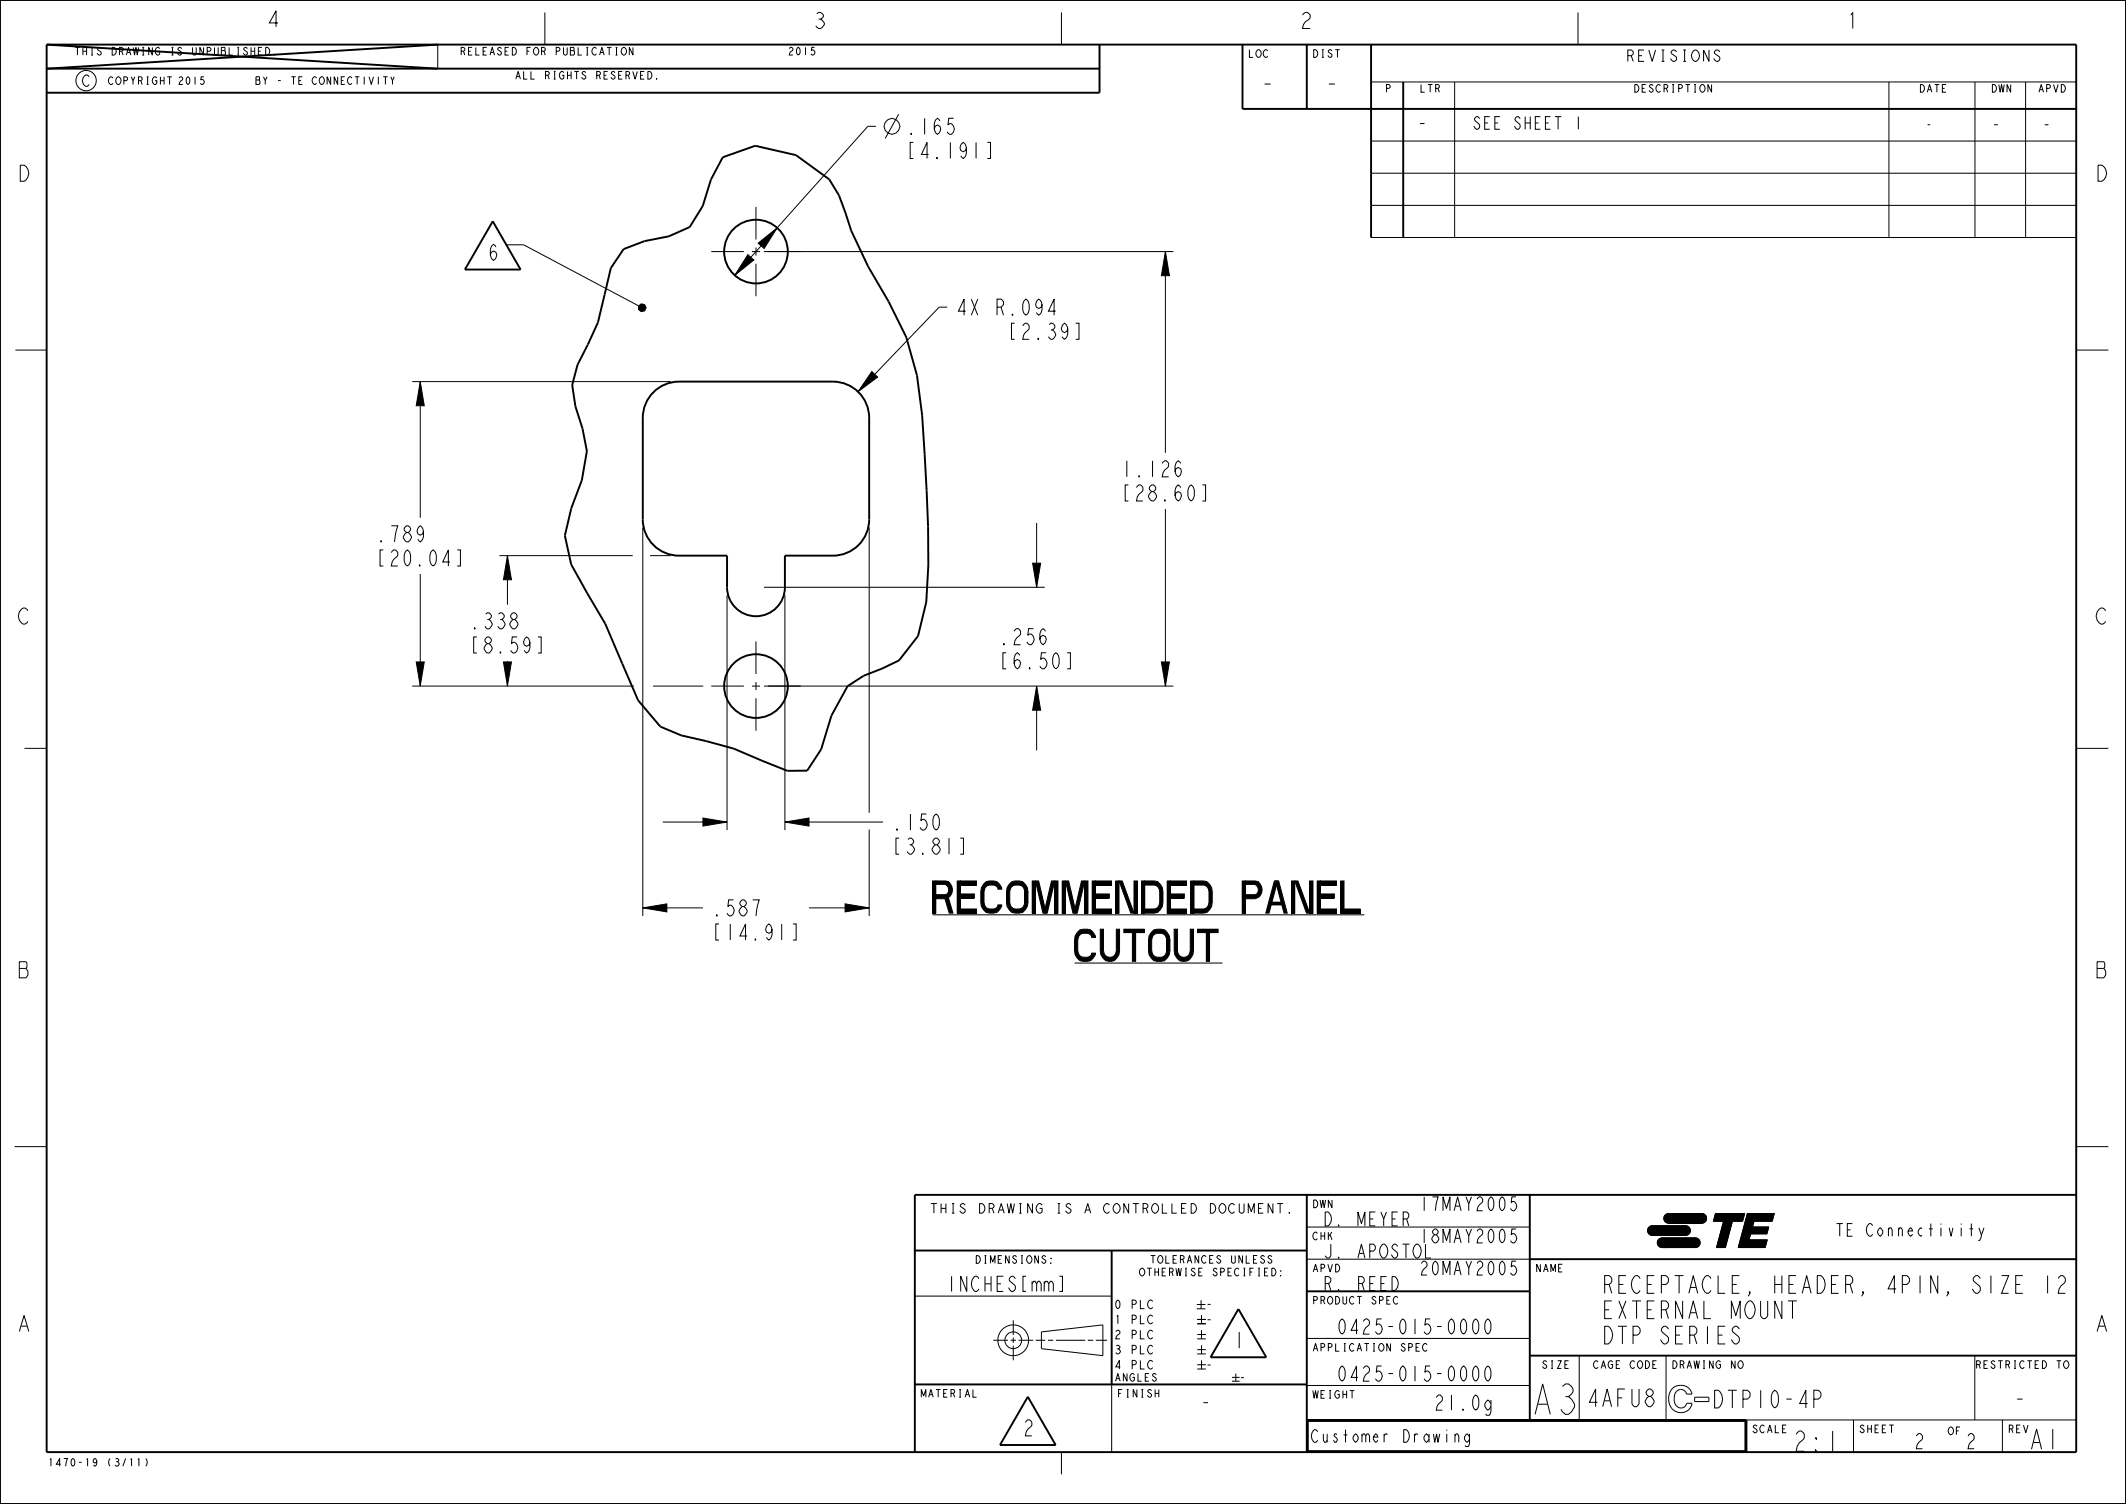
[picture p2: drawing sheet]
<svg xmlns="http://www.w3.org/2000/svg" width="420mm" height="297mm" viewBox="0 0 420 297" stroke-linecap="round" stroke-linejoin="round" font-family="sans-serif">
<g fill="none" stroke="#000" stroke-width=".2">
<path d="M54.2 10.8l.1 .1zM86.5 8.8v4.8M107.6 2.5v6.3M209.7 2.5v6.3M270.9 16.2h139.3M287.4 16.2v30.7M311.7 2.5v6.3M373.2 16.2v30.7M390.2 16.2v30.7M400.2 16.2v30.7M270.9 34.2h139.3M270.9 27.9h139.3"/>
<path d="M100 48.3h3.5l22.7 12.1M270.9 40.6h139.3M270.9 46.9h139.3M3 69.1h6.2M126.1 60.4l.6-.4 .6 .1 .3 .7-.3 .6-.6 .1-.6-.4zM410.2 69.1h6.3M4.8 147.8h4.4M410.2 147.8h6.3M184.2 180.7h85.3M212.3 190.2h29.2M2.9 226.4h6.3M329 239.9l.6-.3h6.6a.95 .95 0 0 1 .9 .9 .95 .95 0 0 1-.8 1h-6.7a.95 .95 0 0 1-.8-.5 .95 .95 0 0 1 .2-1.1z"/>
<path d="M338.9 239.6h5.8l-.4 1.5h-2.1l-1.4 5.3h-1.7l1.4-5.3h-2zM345.2 239.6h5.3l-.4 1.5h-3.6l-3.1 5.3zM345.2 239.6h5.3l-.4 1.5h-3.6l-.3 1.2h3.2l-.3 1.3h-3.3l-.3 1.3h3.6l-.4 1.5h-5.3zM410.2 226.4h6.3M180.7 255.9h38.9M236.4 257.6h1.7M236.4 258.5h1.7M237.3 256.8v1.7M237.4 259.7v1.7M258.2 242.3h44M258.2 248.7h44M325.8 242.3l.6-.3h6.6a.95 .95 0 0 1 .9 .9 .95 .95 0 0 1-.8 1l-6.7 .1a.95 .95 0 0 1-.8-.6 .95 .95 0 0 1 .2-1.1z"/>
<path d="M326.4 244l6.7-.1zM327.7 244.7l.7-.2h6.5a.95 .95 0 0 1 1 .8 .95 .95 0 0 1-.9 1l-6.6 .1a.95 .95 0 0 1-.9-.6 .95 .95 0 0 1 .2-1.1zM328.4 246.4l6.6-.1zM329.6 241.5h6.7zM333.1 243.9l-6.7 .1a.95 .95 0 0 1-.9-1 .95 .95 0 0 1 .9-1h6.6a.95 .95 0 0 1 .9 1 .95 .95 0 0 1-.9 1M335 246.4h-6.6a.95 .95 0 0 1-1-1 .95 .95 0 0 1 1-.9h6.5a.95 .95 0 0 1 1 .9 .95 .95 0 0 1-1 1M336.3 241.5h-6.7a.95 .95 0 0 1-.9-.9 .95 .95 0 0 1 .9-1h6.6a.95 .95 0 0 1 .9 1 .95 .95 0 0 1-.9 .9M345.8 243.6l-.3 1.3h3.6l-.4 1.5h-5.3zM346.5 241.1l-.3 1.2h3.2l-.3 1.3h-3.3l-2.4 2.8zM406.6 252.5l.5-.6h.4l.5 .6a1.35 1.35 0 0 1-.9 1.4l-.3 .6-.2 .9h1.4M196.2 264.7h2.9M199.6 264.7h1.1"/>
<path d="M200.2 260.7v2.9M200.2 264.1v1.1M200.2 265.7v2.9M201.2 264.7h2.9M204.6 264.7h1.9M205.7 263l12.2-1.4v6.1l-12.2-1.4zM207 264.7h1.1M208.6 264.7h5.8M214.9 264.7h1.1M216.5 264.7h2.2M219.6 273.4v13.4M236.5 260.6h1.7"/>
<path d="M236.5 269.5h1.7M236.5 266.5h1.7M236.5 263.5h1.7M236.5 261.4h1.7M236.5 270.3h1.7M236.5 267.4h1.7M236.5 264.4h1.7M237.4 262.7v1.7M237.4 265.7v1.7M237.4 268.6v1.7M243.4 272h1.5M243.4 272.8h1.5"/>
<path d="M244.1 271.2v1.6M258.2 273.6h44M258.2 264.3h44M312 267.7v12.7M329.1 267.7v12.7M330.4 274.2l.9-.5 1.1-.1 .8 .2 .7 .7 .4 .8h-1.1l-.5-.7-.7-.2-.9 .4-.3 .9 .1 1.4 .3 .5 .4 .3 .5 .1 .5-.1 .4-.3 .2-.5h1.1l-.3 .9-.7 .6-.8 .3h-.9l-.8-.3-.7-.6-.4-1v-1l.2-1.1zM337.6 275.9h-2.8v.9h2.8M209.7 286.8v4.3M345 280.4h65.2M366.2 280.4v6.4M395.6 280.4v6.4"/>
<circle cx="17" cy="15.9" r="2.01"/>
<circle cx="200.2" cy="264.7" r="3"/>
<circle cx="200.2" cy="264.7" r="1.66"/>
</g>
<path d="M126.1 60.4l.6-.4 .6 .1 .3 .7-.3 .6-.6 .1-.6-.4zM329 239.9l.6-.3h6.6a.95 .95 0 0 1 .9 .9 .95 .95 0 0 1-.8 1h-6.7a.95 .95 0 0 1-.8-.5 .95 .95 0 0 1 .2-1.1zM345.2 239.6h5.3l-.4 1.5h-3.6l-3.1 5.3zM325.8 242.3l.6-.3h6.6a.95 .95 0 0 1 .9 .9 .95 .95 0 0 1-.8 1l-6.7 .1a.95 .95 0 0 1-.8-.6 .95 .95 0 0 1 .2-1.1zM327.7 244.7l.7-.2h6.5a.95 .95 0 0 1 1 .8 .95 .95 0 0 1-.9 1l-6.6 .1a.95 .95 0 0 1-.9-.6 .95 .95 0 0 1 .2-1.1zM338.9 239.6h5.8l-.4 1.5h-2.1l-1.4 5.3h-1.7l1.4-5.3h-2zM345.8 243.6l-.3 1.3h3.6l-.4 1.5h-5.3zM346.5 241.1l-.3 1.2h3.2l-.3 1.3h-3.3l-2.4 2.8z" fill="#000"/>
<g fill="none" stroke="#000" stroke-width=".38">
<path d="M0 0h420v297h-420zM9.2 8.8h401v278h-401zM9.2 13.6h208M217.2 8.8v9.5h-208M245.5 8.8v12.7h164.7M258.2 8.8v12.7M270.9 8.8v38.1M277.2 16.2v30.7M97.3 43.7l5.5 9.5h-11zM123.2 49.2l4.1-1.6 4.8-.9 4.2-1.9 2.5-4.1 1.7-5.3 2.3-4.3 6.4-2.3 8 1.8 6.6 4.8 2 3.2 2.4 7 3.3 7.1 4 6.8 3.5 7.1 2.2 7.5 1 7.9a405.2 405.2 0 0 1 1.2 29.6l-.4 7.3-1.6 6.7-3.8 4.8-3.3 1.6-3.7 1.4-3.2 2.1-3.2 5.8-2 6.6-2.7 4.3h-3.9l-10.6-4.4-5.5-1.5-4.9-1.1-4.2-1.7-4.3-5.2-6.5-15.1-6.8-11.7-1.2-5.7 1.3-5.4 2.1-5.6 .9-5.7-.8-4.5-1.4-4.4-.7-4.2 1.1-4 2-4 2-4.3 2.6-10.7zM258.2 236v50.8M302.2 236v44.4"/>
<path d="M410.2 236h-229.5v50.8M180.8 246.9h77.4M219.6 246.9v26.5M258.2 255h44M302.2 248.7h108M180.7 273.4h77.5M302.2 267.7h108M258.2 280.4h86.8v6.4M258.4 280.6h86.4v6h-86.4z"/>
</g>
<!-- layer: 02___PRT_ALL_AXES -->
<path d="M140.5 49.7h6.5M148.5 49.7h1.6M149.3 40.9v6.4M149.3 48.9v1.6M149.3 52.1v6.4M151.7 49.7h6.5M140.5 135.5h6.5M148.5 135.5h1.6M149.3 126.7v6.4M149.3 134.7v1.6M149.3 137.9v6.4M151.7 135.5h6.5" fill="none" stroke="#000" stroke-width=".2"/>
<g fill="none" stroke="#000" stroke-width=".38">
<path d="M128.7 77.8a7.1 7.1 0 0 1 5.4-2.4h30.4a7.2 7.2 0 0 1 7.2 7.1v20.1a7.2 7.2 0 0 1-7.2 7.1h-9.4v6.3a5.7 5.7 0 0 1-5.8 5.7 5.7 5.7 0 0 1-5.7-5.7v-6.3h-9.5a7.2 7.2 0 0 1-7.1-7.1v-20.1a7.1 7.1 0 0 1 1.7-4.7z"/>
<circle cx="149.3" cy="49.7" r="6.3"/>
<circle cx="149.3" cy="135.5" r="6.3"/>
</g>
<!-- layer: DIM_DRIVEN -->
<g fill="none" stroke="#000" stroke-width=".2">
<path d="M173 24.9h-1.6l-26.2 29.5M177.5 22.6l-2.6 4.7M143.1 49.7a6.3 6.3 0 0 0 3.3 5.6M147.7 50.3l1.2 1-3.7 3.1zM149.8 48l3.7-3-2.5 4.1zM150.9 49.7h80.9M230.2 49.7l.8 4.7h-1.6zM230.2 49.7v39.7M81.4 75.4h51.2M83 75.4l.8 4.7h-1.6zM83 75.4v26.8M172.2 73.4l1.2 1.1-3.9 2.9z"/>
<path d="M187.1 60.7h-1.6l-16 16.7M83 113.4v22.1M98.7 109.7h26.3M100.2 109.7l.8 4.8h-1.5zM100.2 109.7v9.7M127 104.2v76.7M128.4 109.7h4.2M143.6 117.6v46.3M150.9 116h55.5M155.1 117.6v46.3M171.7 104.2v56.3M204 111.2h1.6l-.8 4.8z"/>
<path d="M204.8 103.3v12.7M230.2 100.5v35M81.4 135.5h43.8M82.2 130.7h1.6l-.8 4.8zM99.5 130.7h1.5l-.8 4.8zM100.2 130.5v5M129 135.5h9.9M150.9 135.5h80.9M204.8 135.5l.8 4.7h-1.6zM204.8 135.5v12.7M229.4 130.7h1.6l-.8 4.8zM127 179.3l4.7-.8v1.6z"/>
<path d="M127 179.3h11.9M130.9 162.3h12.7M138.9 161.5l4.7 .8-4.7 .8zM155.1 162.3l4.7-.8v1.6zM155.1 162.3h19.4M159.8 179.3h11.9M166.9 178.5l4.8 .8-4.8 .8zM171.7 163.8v17.1"/>
<circle cx="176.2" cy="24.9" r="1.56"/>
</g>
<g fill="#000">
<path d="M147.7 50.3l1.2 1-3.7 3.1zM149.8 48l3.7-3-2.5 4.1zM230.2 49.7l.8 4.7h-1.6zM83 75.4l.8 4.7h-1.6zM172.2 73.4l1.2 1.1-3.9 2.9zM100.2 109.7l.8 4.8h-1.5zM204 111.2h1.6l-.8 4.8zM82.2 130.7h1.6l-.8 4.8zM99.5 130.7h1.5l-.8 4.8zM204.8 135.5l.8 4.7h-1.6zM229.4 130.7h1.6l-.8 4.8zM127 179.3l4.7-.8v1.6z"/>
<path d="M138.9 161.5l4.7 .8-4.7 .8zM155.1 162.3l4.7-.8v1.6zM166.9 178.5l4.8 .8-4.8 .8z"/>
</g>
<!-- layer: DRAFT_ENTITY -->
<path d="M9.2 8.8l77.3 4.8M86.5 8.8l-77.3 4.8" fill="none" stroke="#000" stroke-width=".38"/>
<path d="M390.1 267.7v12.7" fill="none" stroke="#000" stroke-width=".2"/>
<!-- layer: SYMBOL -->
<path d="M244.7 258.5l5.5 9.5h-11zM203 275.8l5.5 9.6h-10.9z" fill="none" stroke="#000" stroke-width=".38"/>
<g font-size="8.3">
<text x="184.8" y="180.3">RECOMMENDED PANEL</text>
<text x="212" y="189.8">CUTOUT</text>
</g>
<text font-size="7.8" x="302.4" y="279.3">A3</text>
<g font-size="5.2">
<text x="248.8" y="18.6">-</text>
<text x="261.5" y="18.6">-</text>
<text x="354" y="286.6">2:1</text>
<text x="400.7" y="286.2">A1</text>
</g>
<g font-size="4.6">
<text x="316.3" y="255.4">RECEPTACLE, HEADER, 4PIN, SIZE 12</text>
<text x="316.3" y="260.4">EXTERNAL MOUNT</text>
<text x="316.3" y="265.4">DTP SERIES</text>
<text x="313.3" y="277.8">4AFU8</text>
<text x="338" y="278">DTP10-4P</text>
<text x="397.6" y="278">-</text>
</g>
<g font-size="4.1">
<text x="52.5" y="5.3">4</text>
<text x="160.4" y="5.6">3</text>
<text x="256.6" y="5.6">2</text>
<text x="364.5" y="5.6">1</text>
<text x="178.9" y="26.5">.165</text>
<text x="3.2" y="35.8">D</text>
<text x="178.9" y="31.3">[4.191]</text>
<text x="413.7" y="35.8">D</text>
<text x="96.2" y="51.4">6</text>
<text x="188.7" y="62.2">4X R.094</text>
<text x="198.9" y="67">[2.39]</text>
<text x="221.3" y="94.2">1.126</text>
<text x="221.3" y="98.9">[28.60]</text>
<text x="74.1" y="107">.789</text>
<text x="74.1" y="111.8">[20.04]</text>
<text x="3.2" y="123.2">C</text>
<text x="92.6" y="124.2">.338</text>
<text x="413.7" y="123.2">C</text>
<text x="92.6" y="129">[8.59]</text>
<text x="197.2" y="127.3">.256</text>
<text x="197.2" y="132.1">[6.50]</text>
<text x="176" y="163.9">.150</text>
<text x="176" y="168.7">[3.81]</text>
<text x="140.5" y="180.9">.587</text>
<text x="140.5" y="185.6">[14.91]</text>
<text x="3.2" y="193.1">B</text>
<text x="413.7" y="193.1">B</text>
<text x="3.2" y="262.9">A</text>
<text x="413.7" y="262.9">A</text>
<text x="243.5" y="266.2">1</text>
<text x="201.9" y="283.5">2</text>
</g>
<g font-size="3.9">
<text x="279.8" y="25.9">-</text>
<text x="186.8" y="255">INCHES[mm]</text>
<text x="263.9" y="263.5">0425-015-0000</text>
<text x="263.9" y="272.7">0425-015-0000</text>
<text x="237" y="278.5">-</text>
<text x="283.1" y="278.5">21.0g</text>
<text x="378" y="286.1">2</text>
<text x="388.2" y="286.1">2</text>
</g>
<g font-size="3.6">
<text x="280.3" y="239.1">17MAY2005</text>
<text x="261.3" y="242.1">D. MEYER</text>
<text x="280.3" y="245.4">18MAY2005</text>
<text x="261.3" y="248.4">J. APOSTOL</text>
<text x="280.3" y="251.8">20MAY2005</text>
<text x="261.3" y="254.8">R. REED</text>
</g>
<g font-size="3.3">
<text x="290.8" y="25.5">SEE SHEET 1</text>
<text x="393.3" y="25.9">-</text>
<text x="403.3" y="25.9">-</text>
<text x="362.4" y="244.1">TE Connectivity</text>
<text x="258.8" y="284.8">Customer Drawing</text>
</g>
<g font-size="2.9">
<text x="16" y="17.1">C</text>
<text x="321.1" y="12.1">REVISIONS</text>
</g>
<g font-size="2.6">
<text x="380.4" y="25.6">-</text>
<text x="238.1" y="258.6">-</text>
<text x="238.1" y="261.6">-</text>
<text x="238.1" y="270.6">-</text>
<text x="244.6" y="273">-</text>
</g>
<g font-size="2.5">
<text x="184.4" y="239.6">THIS</text>
<text x="193.7" y="239.6">DRAWING</text>
<text x="208.5" y="239.6">IS</text>
<text x="214.1" y="239.6">A</text>
<text x="217.8" y="239.6">CONTROLLED</text>
<text x="238.2" y="239.6">DOCUMENT.</text>
</g>
<g font-size="2.2">
<text x="220" y="258.4">0</text>
<text x="220" y="261.4">1</text>
<text x="223.2" y="258.4">PLC</text>
<text x="223.2" y="261.4">PLC</text>
<text x="220" y="264.4">2</text>
<text x="220" y="267.4">3</text>
<text x="223.2" y="264.4">PLC</text>
<text x="223.2" y="267.4">PLC</text>
<text x="220" y="270.3">4</text>
<text x="223.2" y="270.3">PLC</text>
</g>
<g font-size="2">
<text x="14.6" y="10.9">THIS</text>
<text x="21.6" y="10.9">DRAWING</text>
<text x="32.9" y="10.9">IS</text>
<text x="37.1" y="10.9">UNPUBLISHED.</text>
<text x="90.7" y="10.9">RELEASED</text>
<text x="103.4" y="10.9">FOR</text>
<text x="109.1" y="10.9">PUBLICATION</text>
<text x="155.6" y="10.9">2015</text>
<text x="246.5" y="11.3">LOC</text>
<text x="259.2" y="11.3">DIST</text>
<text x="21.2" y="16.7">COPYRIGHT 2015</text>
<text x="50.3" y="16.7">BY - TE CONNECTIVITY</text>
<text x="101.6" y="15.6">ALL</text>
<text x="107.3" y="15.6">RIGHTS</text>
<text x="117.1" y="15.6">RESERVED.</text>
<text x="273.6" y="18.2">P</text>
<text x="280.4" y="18.2">LTR</text>
<text x="322.6" y="18.2">DESCRIPTION</text>
<text x="379" y="18.2">DATE</text>
<text x="393.2" y="18.2">DWN</text>
<text x="402.5" y="18.2">APVD</text>
<text x="259.2" y="238.5">DWN</text>
<text x="259.2" y="244.8">CHK</text>
<text x="192.5" y="249.5">DIMENSIONS:</text>
<text x="224.9" y="252">OTHERWISE</text>
<text x="227.1" y="249.5">TOLERANCES</text>
<text x="239" y="252">SPECIFIED:</text>
<text x="242.5" y="249.5">UNLESS</text>
<text x="259.2" y="251.2">APVD</text>
<text x="303.2" y="251.2">NAME</text>
<text x="259.2" y="257.5">PRODUCT</text>
<text x="270.4" y="257.5">SPEC</text>
<text x="259.2" y="266.8">APPLICATION</text>
<text x="276.1" y="266.8">SPEC</text>
<text x="181.7" y="275.9">MATERIAL</text>
<text x="220.1" y="272.8">ANGLES</text>
<text x="220.6" y="275.9">FINISH</text>
<text x="304.5" y="270.2">SIZE</text>
<text x="314.6" y="270.2">CAGE</text>
<text x="321.6" y="270.2">CODE</text>
<text x="330.1" y="270.2">DRAWING</text>
<text x="341.4" y="270.2">NO</text>
<text x="390.1" y="270.2">RESTRICTED</text>
<text x="405.6" y="270.2">TO</text>
<text x="259.2" y="276.1">WEIGHT</text>
<text x="346" y="282.9">SCALE</text>
<text x="367.2" y="282.9">SHEET</text>
<text x="384.7" y="283.3">OF</text>
<text x="396.6" y="282.9">REV</text>
<text x="9.3" y="289.5">1470-19</text>
<text x="20.6" y="289.5">(3/11)</text>
</g>
</svg>
